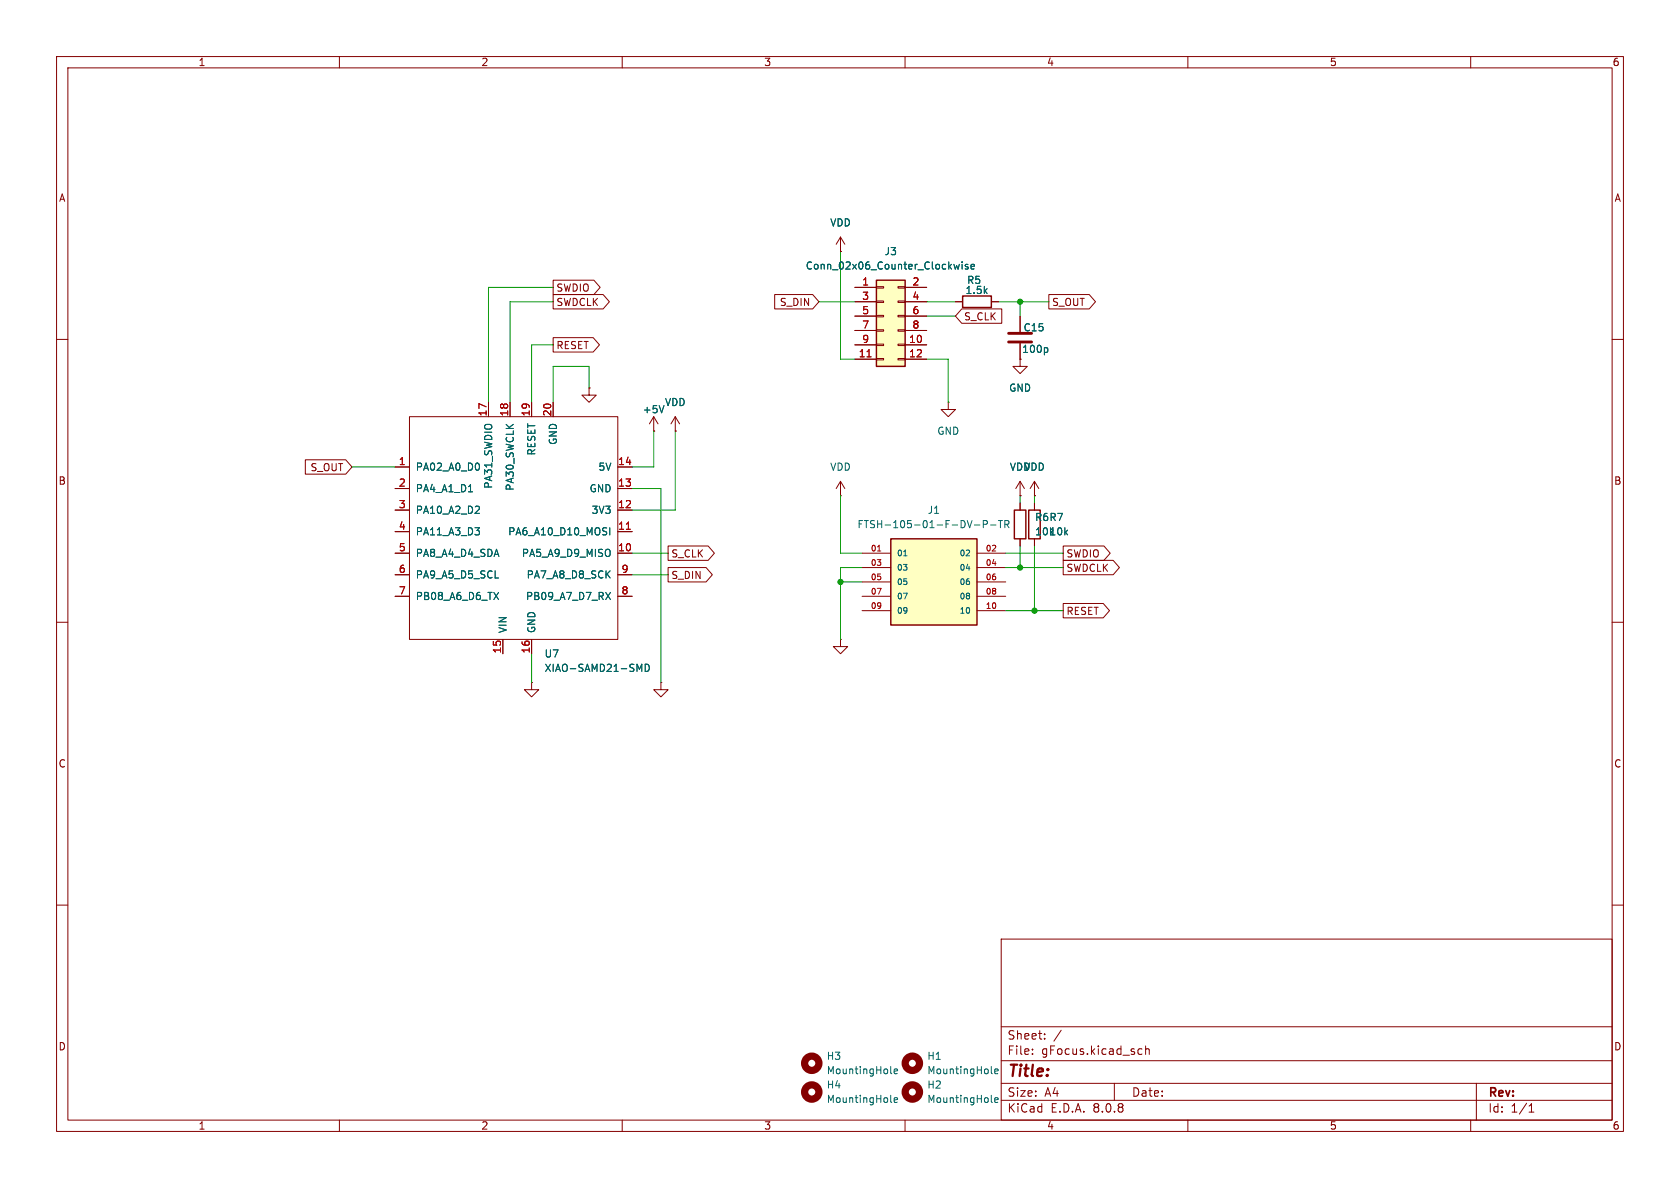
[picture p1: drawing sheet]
<svg xmlns="http://www.w3.org/2000/svg" width="297mm" height="210mm" viewBox="0 0 297 210" stroke-linecap="round" stroke-linejoin="round" font-family="sans-serif">
<g fill="none" stroke="#840000" stroke-width=".18">
<path d="M10 10h277v190h-277zM12 12h273v186h-273zM60 10v2M110 10v2M160 10v2M210 10v2M260 10v2M168.9 53.3h1.3M175.3 53.3h1.2M10 60h2M72.4 73.7h36.8v39.3h-36.8zM86.4 71.1v2.6"/>
<path d="M90.2 71.1v2.6M94 71.1v2.6M97.8 71.1v2.6M104.1 68.6v1.3h1.3l-1.3 1.2-1.2-1.2h1.2M104.1 68.6h.1M285 60h2M69.8 82.6h2.6M69.8 97.8h2.6M69.8 94h2.6M69.8 90.2h2.6M69.8 86.4h2.6M109.2 82.6h2.6"/>
<path d="M109.2 97.8h2.6M109.2 94h2.6M109.2 90.2h2.6M109.2 86.4h2.6M148.6 87.6h.1M148.6 85.1l-.8 1.3M148.6 85.1v2.5M148.6 85.1l.8 1.3M180.3 87.6h.1M180.3 85.1v2.5M180.3 88.9v1.3M180.3 95.3v1.2"/>
<path d="M180.3 85.1l-.7 1.3M180.3 85.1l.8 1.3M182.9 87.6h.1M182.9 85.1l-.8 1.3M182.9 85.1v2.5M182.9 88.9v1.3M182.9 95.3v1.2M182.9 85.1l.7 1.3M10 110h2M69.8 101.6h2.6M69.8 105.4h2.6M88.9 113v2.6"/>
<path d="M94 113v2.6M109.2 101.6h2.6M109.2 105.4h2.6M148.6 113v1.3h1.3l-1.3 1.3-1.3-1.3h1.3M148.6 113h.1M285 110h2M10 160h2M177 166h108v32h-108zM285 160h2M60 198v2M110 198v2M160 198v2"/>
<path d="M177 194.5h108M177 191.5h108M177 187.5h108M177 181.5h108M182.5 186.3v.1M182.5 185.5v.1M184.7 183.6v.1M184.7 182.8v.1M187.6 182.1l-1.3 2M197 191.5v3M201.3 186.3h.6M201.3 185.5h.6"/>
<path d="M202.5 185.5l.2-.1 .4 .1 .1 .9M202.5 184.9v1.5M210 198v2M260 198v2M261 191.5v6.5M270.3 196.6h.9M270.3 195.5l.4-.4v1.5"/>
</g>
<g fill="none" stroke="#006464" stroke-width=".18">
<path d="M82.8 86.9h.7M84 93.3h.8l-.5 .5M84.6 82l.2 .3-.2 .7M84.6 89.5l.2 .2-.1 .3-.7 .7h.8M84.6 93.8l.2 .2-.2 .5M107.8 93.3v1.3M87.3 104.7l.8 1.3M88.1 104.7l-.8 1.3M107.1 104.7l.8 1.3M107.9 104.7l-.8 1.3M113 118.3l.5-.9v1.3M114.1 117.4a.64 .64 0 0 1 .7 .7 .64 .64 0 0 1-.7 .6z"/>
<path d="M175.2 194.7l.2 .2M175.9 194.5l.6-.2-.1-.2-.4-.1-.1 .2v.6h.5"/>
</g>
<path d="M110.7 93.6h.8" fill="none" stroke="#a90000" stroke-width=".18"/>
<path d="M170.2 52.3h5.1v2.1h-5.1zM179.3 90.2h2.1v5.1h-2.1zM181.9 90.2h2v5.1h-2z" fill="none" stroke="#840000" stroke-width=".25"/>
<circle cx="161.3" cy="193" r="1.27" fill="none" stroke="#840000" stroke-width="1.3"/>
<path d="M157.5 95.3h15.2v15.2h-15.2z" fill="#ffffc2"/>
<path d="M157.5 95.3h15.2v15.2h-15.2z" fill="none" stroke="#840000" stroke-width=".25"/>
<g fill="none" stroke="#840000" stroke-width=".18">
<path d="M148.6 44.5h.1M148.6 41.9l-.8 1.3M148.6 41.9v2.6M148.6 41.9l.8 1.3M180.3 55.9v2.8M167.6 71.1v1.3h1.3l-1.3 1.3-1.2-1.3h1.2M167.6 71.1h.1M180.3 60.7v4.1h1.3l-1.3 1.2-1.2-1.2h1.2M152.4 97.8h5.1M172.7 97.8h5.1M152.4 100.3h5.1M152.4 102.9h5.1"/>
<path d="M152.4 105.4h5.1M152.4 108h5.1M172.7 100.3h5.1M172.7 102.9h5.1M172.7 105.4h5.1M172.7 108h5.1M94 120.7v1.2h1.2l-1.2 1.3-1.3-1.3h1.3M94 120.7h.1M116.8 120.7v1.2h1.3l-1.3 1.3-1.2-1.3h1.2M116.8 120.7h.1"/>
</g>
<g fill="none" stroke="#006464" stroke-width=".18">
<path d="M185 61.5l.2 .2v.4l-.2 .2M159.8 98.3h.5M172.3 92.8h.9M173.8 92.7l.6-.1 .2-.2-.1-.3-.7-.1v1.3M175.1 92.8h1M176.5 92h.7M176.9 92v1.3M177.6 92.7l.7-.1 .1-.2-.1-.3-.7-.1v1.3M178 92.7l.4 .6M157.5 194.7l.2 .2M157.5 189.6l.2 .2M158.1 189.4l.6-.1-.1-.3h-.3l-.2 .1v.6h.5"/>
<path d="M158.1 194.5l.6-.2-.1-.2-.3-.1-.2 .2v.6h.5M175.2 189.6l.2 .2M175.9 189.4l.6-.1-.1-.3h-.4l-.1 .1v.6h.5"/>
</g>
<path d="M155.1 97.4h.6" fill="none" stroke="#a90000" stroke-width=".18"/>
<g fill="none" stroke="#840000" stroke-width="1.3">
<circle cx="143.5" cy="188" r="1.27"/>
<circle cx="143.5" cy="193" r="1.27"/>
<circle cx="161.3" cy="188" r="1.27"/>
</g>
<path d="M178.3 58.9h4.1M178.3 60.5h4.1" fill="none" stroke="#840000" stroke-width=".51"/>
<path d="M154.9 49.5h5.1v15.3h-5.1z" fill="#ffffc2"/>
<g fill="none" stroke="#840000" stroke-width=".18">
<path d="M97.8 49.5h7.2l1.1 1.3-1.1 1.3h-7.2zM97.8 52.1h8.8l1.1 1.2-1.1 1.3h-8.8zM97.8 59.7h7.1l1.1 1.3-1.1 1.2h-7.1zM137 52.1h6.7l1.1 1.2-1.1 1.3h-6.7zM148.6 44.5h.1M151.1 50.8h3.8M151.1 53.3h3.8M151.1 55.9h3.8M151.1 58.4h3.8M154.9 58.3h1.3v.2h-1.3zM154.9 55.8h1.3v.2h-1.3zM154.9 53.2h1.3v.3h-1.3z"/>
<path d="M154.9 50.7h1.3v.2h-1.3zM158.7 58.3h1.3v.2h-1.3zM158.7 55.8h1.3v.2h-1.3zM158.7 53.2h1.3v.3h-1.3zM158.7 50.7h1.3v.2h-1.3zM160 50.8h3.8M160 53.3h3.8M160 55.9h3.8M160 58.4h3.8M168.9 53.3h1.3M170 54.6h7.1v2.6h-7.1l-1.1-1.3zM175.3 53.3h1.2"/>
<path d="M180.3 55.9v2.8M185.4 52.1h7.2l1.1 1.2-1.1 1.3h-7.2zM86.4 71.1v2.6M90.2 71.1v2.6M94 71.1v2.6M97.8 71.1v2.6M104.1 68.6h.1M115.6 76.2h.1M115.6 73.7l-.8 1.2M115.6 73.7v2.5M115.6 73.7l.7 1.2M119.4 76.2h.1"/>
<path d="M119.4 73.7l-.8 1.2M119.4 73.7v2.5M119.4 73.7l.7 1.2M151.1 61h3.8M151.1 63.5h3.8M154.9 63.4h1.3v.2h-1.3zM154.9 60.8h1.3v.3h-1.3zM158.7 63.4h1.3v.2h-1.3zM158.7 60.8h1.3v.3h-1.3zM160 61h3.8M160 63.5h3.8M180.3 60.7v2.8"/>
<path d="M54 81.3h7.1l1.1 1.3-1.1 1.2h-7.1zM69.8 82.6h2.6M69.8 97.8h2.6M69.8 94h2.6M69.8 90.2h2.6M69.8 86.4h2.6M109.2 82.6h2.6M109.2 97.8h2.6M109.2 94h2.6M109.2 90.2h2.6M109.2 86.4h2.6M118.1 96.5h7.1l1.1 1.3-1.1 1.3h-7.1z"/>
<path d="M180.3 87.6h.1M180.3 88.9v1.3M180.3 95.3v1.2M182.9 87.6h.1M182.9 88.9v1.3M182.9 95.3v1.2M188 96.5h7.2l1.1 1.3-1.1 1.3h-7.2zM188 99.1h8.8l1.1 1.2-1.1 1.3h-8.8zM69.8 101.6h2.6M69.8 105.4h2.6M88.9 113v2.6M94 113v2.6"/>
<path d="M109.2 101.6h2.6M109.2 105.4h2.6M118.1 100.3h6.7l1.1 1.3-1.1 1.3h-6.7zM188 106.7h7l1.2 1.3-1.2 1.2h-7z"/>
</g>
<path d="M154.9 49.5h5.1v15.3h-5.1z" fill="none" stroke="#840000" stroke-width=".25"/>
<path d="M153.3 63.1h.7M110.7 93.6h.8" fill="none" stroke="#a90000" stroke-width=".18"/>
<g fill="none" stroke="#006464" stroke-width=".18">
<path d="M169.6 46.7l-.2 .9-.3-.6M170.1 46.3v.1M170.1 46.7v.9M171.1 46.8l-.3-.1-.2 .2 .1 .2 .4 .1v.3h-.5M171.7 47.1l.6-.1-.1-.2-.4-.1-.1 .2v.6h.5M117.4 71.7l-.4 1.3M185 61.5l.2 .2v.4l-.2 .2M82.8 86.9h.7M84 93.3h.8l-.5 .5M84.6 82l.2 .3-.2 .7M84.6 89.5l.2 .2-.1 .3-.7 .7h.8M84.6 93.8l.2 .2-.2 .5"/>
<path d="M107.8 93.3v1.3M87.3 104.7l.8 1.3M88.1 104.7l-.8 1.3M107.1 104.7l.8 1.3M107.9 104.7l-.8 1.3M113 118.3l.5-.9v1.3M114.1 117.4a.64 .64 0 0 1 .7 .7 .64 .64 0 0 1-.7 .6z"/>
</g>
<g fill="none" stroke="#009600" stroke-width=".18">
<path d="M97.8 50.8h-11.4v20.3M97.8 53.3h-7.6v17.8M144.8 53.3h6.3M148.6 44.5v19h2.5M163.8 53.3h5.1M163.8 55.9h5.1M176.5 53.3h8.9M180.3 53.3v2.6M97.8 61h-3.8v10.1M104.1 68.6v-3.8h-6.3v6.3M115.6 76.2v6.4h-3.8M119.4 76.2v14h-7.6"/>
<path d="M163.8 63.5h3.8v7.6M62.2 82.6h7.6M111.8 97.8h6.3M111.8 86.4h5v34.3M148.6 87.6v10.2h3.8M177.8 97.8h10.2M180.3 87.6v1.3M180.3 96.5v3.8M182.9 87.6v1.3M182.9 96.5v11.5M94 115.6v5.1M111.8 101.6h6.3"/>
<path d="M148.6 102.9h3.8M152.4 100.3h-3.8v12.7M177.8 100.3h10.2M177.8 108h10.2"/>
</g>
<g fill="#009600" stroke="#009600" stroke-width=".18">
<circle cx="148.6" cy="102.9" r=".46"/>
<circle cx="182.9" cy="108" r=".46"/>
<circle cx="180.3" cy="53.3" r=".46"/>
<circle cx="180.3" cy="100.3" r=".46"/>
</g>
<text font-size="2.8" fill="#840000" x="178" y="190.9">Title:</text>
<g font-size="2.1" fill="#840000">
<text x="178" y="184">Sheet:</text>
<text x="178" y="186.7">File:</text>
<text x="184.1" y="186.7">gFocus.kicad_sch</text>
<text x="178" y="196.9">KiCad</text>
<text x="178" y="194.1">Size:</text>
<text x="184.7" y="194.1">A4</text>
<text x="185.7" y="196.9">E.D.A.</text>
<text x="193.3" y="196.9">8.0.8</text>
<text x="200" y="194.1">Date:</text>
<text x="263" y="194.3">Rev:</text>
<text x="263" y="196.9">Id:</text>
<text x="267.1" y="196.9">1/1</text>
</g>
<g font-size="1.8" fill="#840000">
<text x="35" y="11.9">1</text>
<text x="85" y="11.9">2</text>
<text x="135" y="11.9">3</text>
<text x="185" y="11.9">4</text>
<text x="235" y="11.9">5</text>
<text x="285" y="11.9">6</text>
<text x="10.3" y="35.9">A</text>
<text x="285.3" y="35.9">A</text>
<text x="98.3" y="51.8">SWDIO</text>
<text x="98.3" y="54.3">SWDCLK</text>
<text x="137.8" y="54.3">S_DIN</text>
<text x="170.3" y="56.8">S_CLK</text>
<text x="185.9" y="54.3">S_OUT</text>
<text x="98.3" y="61.9">RESET</text>
<text x="180.6" y="62.6">100p</text>
<text x="54.8" y="83.5">S_OUT</text>
<text x="10.3" y="85.9">B</text>
<text x="285.3" y="85.9">B</text>
<text x="118.6" y="98.7">S_CLK</text>
<text x="188.4" y="98.7">SWDIO</text>
<text x="188.4" y="101.3">SWDCLK</text>
<text x="118.6" y="102.6">S_DIN</text>
<text x="188.4" y="108.9">RESET</text>
<text x="10.3" y="135.9">C</text>
<text x="285.3" y="135.9">C</text>
<text x="10.3" y="185.9">D</text>
<text x="285.3" y="185.9">D</text>
<text x="35" y="199.9">1</text>
<text x="85" y="199.9">2</text>
<text x="135" y="199.9">3</text>
<text x="185" y="199.9">4</text>
<text x="235" y="199.9">5</text>
<text x="285" y="199.9">6</text>
</g>
<g font-size="1.8" fill="#006464">
<text x="146.7" y="40.2">VDD</text>
<text x="142.4" y="47.9">Conn_02x06_Counter_Clockwise</text>
<text x="156.3" y="45.3">J3</text>
<text x="170.6" y="52.2">1.5k</text>
<text x="170.9" y="50.4">R5</text>
<text x="180.9" y="58.8">C15</text>
<text x="117.5" y="72">VDD</text>
<text x="178.3" y="69.4">GND</text>
<text x="113.5" y="73.3">+5V</text>
<text x="165.6" y="77.1">GND</text>
<text x="73.4" y="83.4">PA02_A0_D0</text>
<text x="94.8" y="80.6" transform="rotate(-90 94.8 80.6)">RESET</text>
<text x="98.7" y="78.7" transform="rotate(-90 98.7 78.7)">GND</text>
<text x="105.7" y="83.4">5V</text>
<text x="146.7" y="83.4">VDD</text>
<text x="178.4" y="83.4">VDD</text>
<text x="181" y="83.4">VDD</text>
<text x="73.4" y="87.2">PA4_A1_D1</text>
<text x="87.2" y="86.5" transform="rotate(-90 87.2 86.5)">PA31_SWDIO</text>
<text x="91" y="86.9" transform="rotate(-90 91 86.9)">PA30_SWCLK</text>
<text x="104.1" y="87.2">GND</text>
<text x="73.4" y="91">PA10_A2_D2</text>
<text x="73.4" y="94.8">PA11_A3_D3</text>
<text x="89.7" y="94.8">PA6_A10_D10_MOSI</text>
<text x="104.5" y="91">3V3</text>
<text x="151.5" y="93.6">FTSH-105-01-F-DV-P-TR</text>
<text x="163.9" y="91">J1</text>
<text x="182.9" y="92.3">R6R7</text>
<text x="182.9" y="94.8">10k10k</text>
<text x="73.4" y="98.7">PA8_A4_D4_SDA</text>
<text x="92.2" y="98.7">PA5_A9_D9_MISO</text>
<text x="73.4" y="102.5">PA9_A5_D5_SCL</text>
<text x="73.4" y="106.3">PB08_A6_D6_TX</text>
<text x="92.9" y="106.3">PB09_A7_D7_RX</text>
<text x="93" y="102.5">PA7_A8_D8_SCK</text>
<text x="89.8" y="112" transform="rotate(-90 89.8 112)">VIN</text>
<text x="94.8" y="112" transform="rotate(-90 94.8 112)">GND</text>
<text x="96.2" y="116.4">U7</text>
<text x="96.2" y="119">XIAO-SAMD21-SMD</text>
<text x="146.1" y="187.6">H3</text>
<text x="146.1" y="190.1">MountingHole</text>
<text x="163.8" y="187.6">H1</text>
<text x="163.8" y="190.1">MountingHole</text>
<text x="146.1" y="192.6">H4</text>
<text x="146.1" y="195.2">MountingHole</text>
<text x="163.8" y="192.6">H2</text>
<text x="163.8" y="195.2">MountingHole</text>
</g>
<g font-size="1.8" fill="#a90000">
<text x="152.3" y="50.5">1</text>
<text x="152.3" y="53.1">3</text>
<text x="161.2" y="50.5">2</text>
<text x="161.2" y="53.1">4</text>
<text x="152.3" y="55.6">5</text>
<text x="152.3" y="58.2">7</text>
<text x="161.2" y="55.6">6</text>
<text x="161.2" y="58.2">8</text>
<text x="151.7" y="63.2">11</text>
<text x="152.3" y="60.7">9</text>
<text x="160.6" y="60.7">10</text>
<text x="160.6" y="63.2">12</text>
<text x="86.1" y="73.7" transform="rotate(-90 86.1 73.7)">17</text>
<text x="89.9" y="73.7" transform="rotate(-90 89.9 73.7)">18</text>
<text x="93.7" y="73.7" transform="rotate(-90 93.7 73.7)">19</text>
<text x="97.5" y="73.7" transform="rotate(-90 97.5 73.7)">20</text>
<text x="70.4" y="82.3">1</text>
<text x="109.2" y="82.3">14</text>
<text x="70.4" y="86.1">2</text>
<text x="70.4" y="89.9">3</text>
<text x="109.2" y="89.9">12</text>
<text x="109.2" y="86.1">13</text>
<text x="70.4" y="93.7">4</text>
<text x="109.2" y="93.7">11</text>
<text x="70.4" y="97.5">5</text>
<text x="70.4" y="101.3">6</text>
<text x="109.2" y="97.5">10</text>
<text x="109.8" y="101.3">9</text>
<text x="70.4" y="105.2">7</text>
<text x="109.8" y="105.2">8</text>
<text x="88.6" y="115.6" transform="rotate(-90 88.6 115.6)">15</text>
<text x="93.7" y="115.6" transform="rotate(-90 93.7 115.6)">16</text>
</g>
<g font-size="1.4" fill="#a90000">
<text x="153.8" y="97.5">01</text>
<text x="153.8" y="100.1">03</text>
<text x="174.2" y="97.5">02</text>
<text x="174.2" y="100.1">04</text>
<text x="153.8" y="102.6">05</text>
<text x="153.8" y="105.2">07</text>
<text x="153.8" y="107.7">09</text>
<text x="174.2" y="102.6">06</text>
<text x="174.2" y="105.2">08</text>
<text x="174.2" y="107.7">10</text>
</g>
<g font-size="1.4" fill="#006464">
<text x="158.5" y="98.5">01</text>
<text x="158.5" y="101.1">03</text>
<text x="169.5" y="98.5">02</text>
<text x="169.5" y="101.1">04</text>
<text x="158.5" y="103.6">05</text>
<text x="158.5" y="106.1">07</text>
<text x="169.5" y="103.6">06</text>
<text x="169.5" y="106.1">08</text>
<text x="158.5" y="108.7">09</text>
<text x="169.5" y="108.7">10</text>
</g>
</svg>
